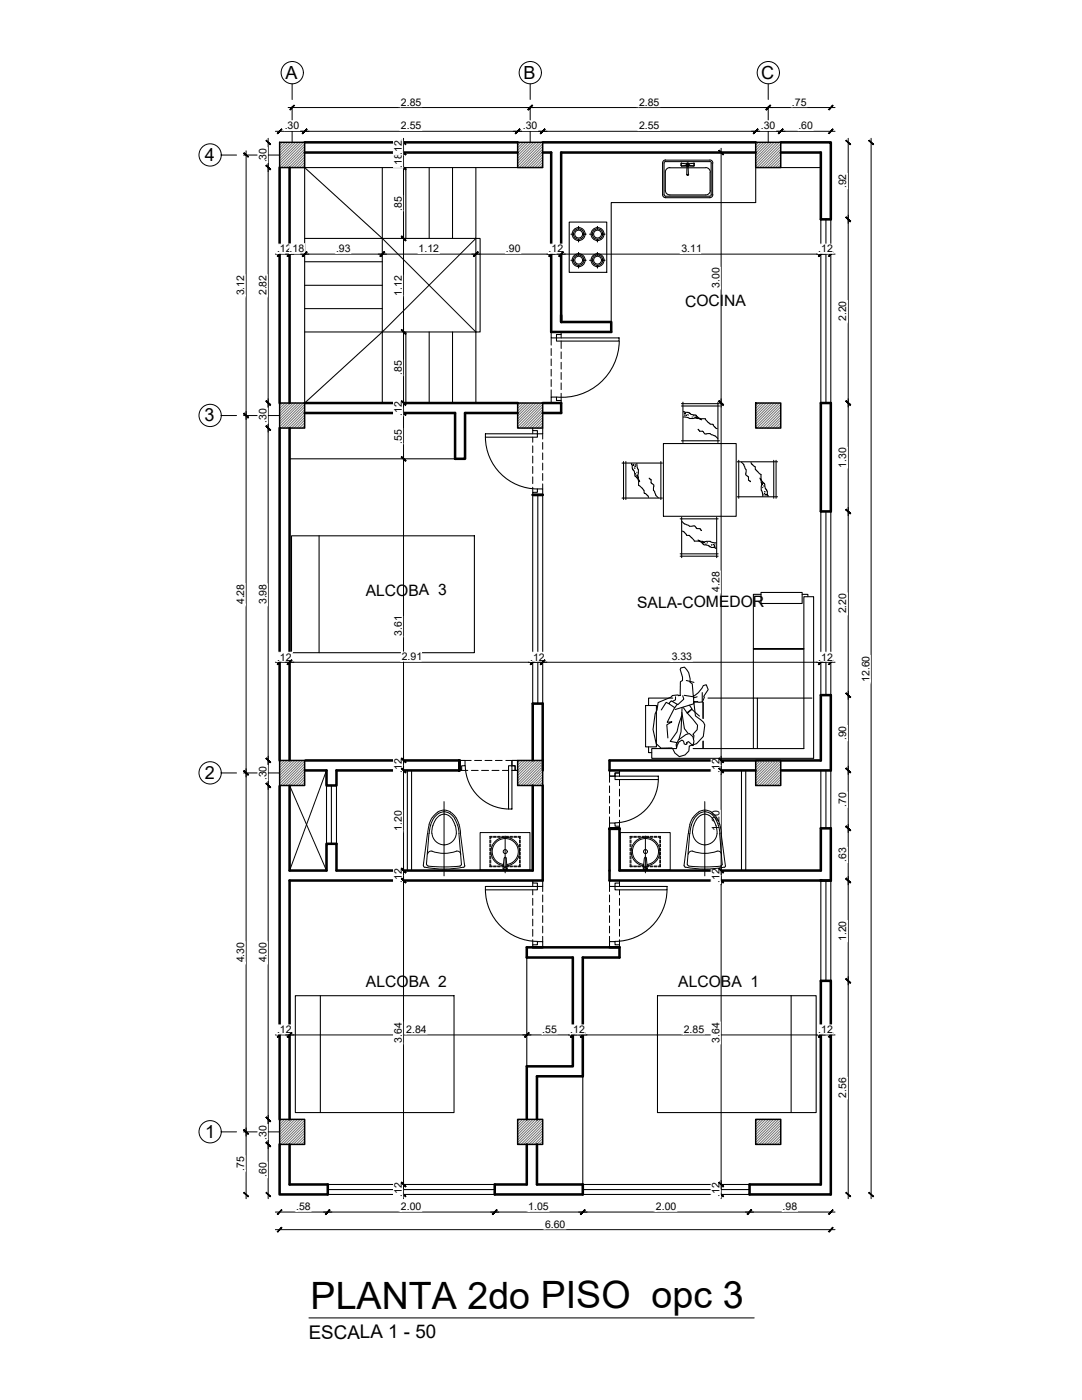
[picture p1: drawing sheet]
<svg xmlns="http://www.w3.org/2000/svg" width="216mm" height="279mm" viewBox="0 0 216 279" stroke-linecap="round" stroke-linejoin="round" font-family="sans-serif">
<!-- layer: COLUMNAS -->
<g fill="none" stroke="#767676" stroke-width=".2">
<path d="M55.8 28.4h.1M56.3 28.4l-.5 .6M56.9 28.4l-1.1 1.1M57.4 28.4l-1.6 1.6M57.9 28.4l-2.1 2.2M58.5 28.4l-2.7 2.7M59 28.4l-3.2 3.2M59.5 28.4l-3.7 3.7M60 28.4l-4.2 4.2M60.5 28.4l-4.7 4.8M60.8 28.7l-4.7 4.7M60.8 29.2l-4.2 4.2"/>
<path d="M60.8 29.8l-3.7 3.6M60.8 30.3l-3.1 3.1M60.8 30.8l-2.6 2.6M60.8 31.3l-2.1 2.1M60.8 31.8l-1.6 1.6M60.8 32.4l-1.1 1M60.8 32.9l-.5 .5M60.8 33.4h.1M103.3 28.4h.1M103.8 28.4l-.5 .6M104.4 28.4l-1.1 1.1M104.9 28.4l-1.6 1.6"/>
<path d="M105.4 28.4l-2.1 2.2M106 28.4l-2.7 2.7M106.5 28.4l-3.2 3.2M107 28.4l-3.7 3.7M107.5 28.4l-4.2 4.2M108 28.4l-4.7 4.8M108.3 28.7l-4.7 4.7M108.3 29.2l-4.2 4.2M108.3 29.8l-3.7 3.6M108.3 30.3l-3.1 3.1M108.3 30.8l-2.6 2.6M108.3 31.3l-2.1 2.1"/>
<path d="M108.3 31.8l-1.6 1.6M108.3 32.4l-1.1 1M108.3 32.9l-.5 .5M108.3 33.4h.1M150.8 28.4h.1M151.3 28.4l-.5 .6M151.9 28.4l-1.1 1.1M152.4 28.4l-1.6 1.6M152.9 28.4l-2.1 2.2M153.5 28.4l-2.7 2.7M154 28.4l-3.2 3.2M154.5 28.4l-3.7 3.7"/>
<path d="M155 28.4l-4.2 4.2M155.5 28.4l-4.7 4.8M155.8 28.7l-4.8 4.7M155.8 29.2l-4.2 4.2M155.8 29.8l-3.7 3.6M155.8 30.3l-3.1 3.1M155.8 30.8l-2.6 2.6M155.8 31.3l-2.1 2.1M155.8 31.8l-1.6 1.6M155.8 32.4l-1.1 1M155.8 32.9l-.6 .5M155.8 33.4h.1"/>
<path d="M55.8 80.4h.1M56.3 80.4l-.5 .6M56.9 80.4l-1.1 1.1M57.4 80.4l-1.6 1.6M57.9 80.4l-2.1 2.2M58.5 80.4l-2.7 2.7M59 80.4l-3.2 3.2M59.5 80.4l-3.7 3.7M60 80.4l-4.2 4.2M60.5 80.4l-4.7 4.8M60.8 85.4h.1M60.8 80.7l-4.7 4.7"/>
<path d="M60.8 81.2l-4.2 4.2M60.8 81.7l-3.7 3.7M60.8 82.3l-3.1 3.1M60.8 82.8l-2.6 2.6M60.8 83.3l-2.1 2.1M60.8 83.8l-1.6 1.6M60.8 84.4l-1.1 1M60.8 84.9l-.5 .5M103.3 80.4h.1M103.8 80.4l-.5 .6M104.4 80.4l-1.1 1.1M104.9 80.4l-1.6 1.6"/>
<path d="M105.4 80.4l-2.1 2.2M106 80.4l-2.7 2.7M106.5 80.4l-3.2 3.2M107 80.4l-3.7 3.7M107.5 80.4l-4.2 4.2M108 80.4l-4.7 4.8M108.3 85.4h.1M108.3 80.7l-4.7 4.7M108.3 81.2l-4.2 4.2M108.3 81.7l-3.7 3.7M108.3 82.3l-3.1 3.1M108.3 82.8l-2.6 2.6"/>
<path d="M108.3 83.3l-2.1 2.1M108.3 83.8l-1.6 1.6M108.3 84.4l-1.1 1M108.3 84.9l-.5 .5M150.8 80.4h.1M151.3 80.4l-.5 .6M151.9 80.4l-1.1 1.1M152.4 80.4l-1.6 1.6M152.9 80.4l-2.1 2.2M153.5 80.4l-2.7 2.7M154 80.4l-3.2 3.2M154.5 80.4l-3.7 3.7"/>
<path d="M155 80.4l-4.2 4.2M155.5 80.4l-4.7 4.8M155.8 85.4h.1M155.8 80.7l-4.8 4.7M155.8 81.2l-4.2 4.2M155.8 81.7l-3.7 3.7M155.8 82.3l-3.1 3.1M155.8 82.8l-2.6 2.6M155.8 83.3l-2.1 2.1M155.8 83.8l-1.6 1.6M155.8 84.4l-1.1 1M155.8 84.9l-.6 .5"/>
<path d="M56.2 151.8l-.4 .4M56.8 151.8l-1 .9M57.3 151.8l-1.5 1.4M57.8 151.8l-2 2M58.3 151.8l-2.5 2.5M58.8 151.8l-3 3M59.4 151.8l-3.6 3.5M59.9 151.8l-4.1 4M60.4 151.8l-4.6 4.6M60.8 151.9l-4.8 4.9M60.8 152.4l-4.3 4.4M60.8 153l-3.8 3.8"/>
<path d="M60.8 153.5l-3.3 3.3M60.8 154l-2.8 2.8M60.8 154.5l-2.3 2.3M60.8 155l-1.7 1.8M60.8 155.5l-1.2 1.3M60.8 156.1l-.6 .7M60.8 156.6l-.1 .2M103.7 151.8l-.4 .4M104.3 151.8l-1 .9M104.8 151.8l-1.5 1.4M105.3 151.8l-2 2M105.8 151.8l-2.5 2.5"/>
<path d="M106.3 151.8l-3 3M106.8 151.8l-3.5 3.5M107.4 151.8l-4.1 4M107.9 151.8l-4.6 4.6M108.3 151.9l-4.9 4.9M108.3 152.4l-4.3 4.4M108.3 153l-3.8 3.8M108.3 153.5l-3.3 3.3M108.3 154l-2.8 2.8M108.3 154.5l-2.3 2.3M108.3 155l-1.7 1.8M108.3 155.5l-1.2 1.3"/>
<path d="M108.3 156.1l-.7 .7M108.3 156.6l-.1 .2M151.2 151.8l-.4 .4M151.8 151.8l-1 .9M152.3 151.8l-1.5 1.4M152.8 151.8l-2 2M153.3 151.8l-2.5 2.5M153.8 151.8l-3 3M154.3 151.8l-3.5 3.5M154.9 151.8l-4.1 4M155.4 151.8l-4.6 4.6M155.8 151.9l-4.9 4.9"/>
<path d="M155.8 152.4l-4.3 4.4M155.8 153l-3.8 3.8M155.8 153.5l-3.3 3.3M155.8 154l-2.8 2.8M155.8 154.5l-2.3 2.3M155.8 155l-1.7 1.8M155.8 155.5l-1.2 1.3M155.8 156.1l-.7 .7M155.8 156.6l-.1 .2M56.2 223.4l-.4 .4M56.8 223.4l-1 1M57.3 223.4l-1.5 1.5"/>
<path d="M57.8 223.4l-2 2M58.3 223.4l-2.5 2.5M58.8 223.4l-3 3M59.4 223.4l-3.6 3.6M59.9 223.4l-4.1 4.1M60.4 223.4l-4.6 4.6M60.8 223.6l-4.8 4.8M60.8 224.1l-4.3 4.3M60.8 224.6l-3.8 3.8M60.8 225.1l-3.3 3.3M60.8 225.6l-2.8 2.8M60.8 226.1l-2.3 2.3"/>
<path d="M60.8 226.7l-1.7 1.7M60.8 227.2l-1.2 1.2M60.8 227.8l-.6 .6M60.8 228.3l-.1 .1M103.7 223.4l-.4 .4M104.3 223.4l-1 1M104.8 223.4l-1.5 1.5M105.3 223.4l-2 2M105.8 223.4l-2.5 2.5M106.3 223.4l-3 3M106.8 223.4l-3.5 3.6M107.4 223.4l-4.1 4.1"/>
<path d="M107.9 223.4l-4.6 4.6M108.3 223.6l-4.9 4.8M108.3 224.1l-4.3 4.3M108.3 224.6l-3.8 3.8M108.3 225.1l-3.3 3.3M108.3 225.6l-2.8 2.8M108.3 226.1l-2.3 2.3M108.3 226.7l-1.7 1.7M108.3 227.2l-1.2 1.2M108.3 227.8l-.7 .6M108.3 228.3l-.1 .1M151.2 223.4l-.4 .4"/>
<path d="M151.8 223.4l-1 1M152.3 223.4l-1.5 1.5M152.8 223.4l-2 2M153.3 223.4l-2.5 2.5M153.8 223.4l-3 3M154.3 223.4l-3.5 3.6M154.9 223.4l-4.1 4.1M155.4 223.4l-4.6 4.6M155.8 223.6l-4.9 4.8M155.8 224.1l-4.3 4.3M155.8 224.6l-3.8 3.8M155.8 225.1l-3.3 3.3"/>
<path d="M155.8 225.6l-2.8 2.8M155.8 226.1l-2.3 2.3M155.8 226.7l-1.7 1.7M155.8 227.2l-1.2 1.2M155.8 227.8l-.7 .6M155.8 228.3l-.1 .1"/>
</g>
<path d="M55.8 28.4h5v5h-5zM103.3 28.4h5v5h-5zM150.8 28.4h5v5h-5zM55.8 80.4h5v5h-5zM103.3 80.4h5v5h-5zM150.8 80.4h5v5h-5zM55.8 151.8h5v5h-5zM103.3 151.8h5v5h-5zM150.8 151.8h5v5h-5zM55.8 223.4h5v5h-5zM103.3 223.4h5v5h-5zM150.8 223.4h5v5h-5z" fill="none" stroke="#000" stroke-width=".3"/>
<!-- layer: 05 -->
<g fill="none" stroke="#000" stroke-width=".51">
<path d="M55.8 33.4v47M57.8 33.4v47M60.8 28.4h42.5M60.8 30.4h42.5M108.3 30.4h1.7v35.9h12v-2h-10v-33.9h38.8M108.3 28.4h42.5M155.8 28.4h10v15.4h-2v-13.4h-8M55.8 85.4v66.4M57.8 85.4v66.4M60.8 82.4h30v9.2h2v-9.2h10.5M60.8 80.4h42.5M106.3 98.8h2"/>
<path d="M108.3 80.4h3.7v2h-3.7M163.8 80.4h2v21.7h-2zM55.8 156.9v66.5M57.8 156.8v16.9h7.4v-5.3h1.9v5.3h39.2v-16.9M60.8 153.8h4.4v3h1.9v-3h24.6M61 151.8h30.7M91.7 151.8v2zM106.3 151.8v-11.4h2v13.4M108.3 156.8v18.9h-50.5v47.7M150.8 153.8h-29.2v-2h42.2v-13.1h2v15.1h-10M121.6 165.4h2zM121.6 165.4h2v8.3h40.2v-8.4h2v10.4h-44.2z"/>
<path d="M163.8 195.7h2v42.7h-16.2v-2h14.2zM55.8 228.4v10h9.6v-2h-7.6v-8M105.1 223.4v-10.6h9.2v-21.7h-9.2v-2h18.5v2h-7.3v23.7h-9.2v8.6M105.1 228.4v8h-6.4v2h17.6v-2h-9.2v-8"/>
</g>
<!-- layer: 03 -->
<g fill="none" stroke="#000" stroke-width=".2">
<path d="M95.8 166.2h9.9v7.4h-9.9zM123.8 166.2h9.9v7.4h-9.9zM61.6 263h88.9"/>
<circle cx="58.3" cy="14.5" r="2.22"/>
<circle cx="105.8" cy="14.5" r="2.22"/>
<circle cx="153.3" cy="14.5" r="2.22"/>
<circle cx="41.9" cy="30.9" r="2.22"/>
<circle cx="41.9" cy="82.9" r="2.22"/>
<circle cx="41.9" cy="154.2" r="2.22"/>
<circle cx="41.9" cy="225.9" r="2.22"/>
</g>
<!-- layer: 6 -->
<g fill="none" stroke="#000" stroke-width=".2">
<path d="M58.3 16.8v3.1M105.8 16.8v3.1M153.3 16.8v3.1M44.1 30.9h3.1M48.6 30.9h2.8M52.7 30.9h3.1M58.3 21.2v2.8M58.3 25.3v3.1M105.8 21.2v2.8M105.8 25.3v3.1M153.3 21.2v2.8M153.3 25.3v3.1"/>
<path d="M44.1 82.9h3.1M48.6 82.9h2.8M52.7 82.9h3.1M44.1 154.3h3.1M48.6 154.3h2.8M52.7 154.3h3.1M88.6 160v14.8M140.6 160v14.8M84.5 172.7l.3 .4M84.7 173.1a19.8 19.8 0 0 0 7.8 0M85.1 172.5l.3 .3M85.3 166.3l-.8 6.5"/>
<path d="M85.3 170.5l.3-.5a.91 .91 0 0 1 1.1 0 7.5 7.5 0 0 0 4.6-.2l.5 .3 .1 .4M85.4 172.9l3.2 .1 3.2-.1M85.6 166.3l-.5 6.2M85.6 164.6l-.3 1.7M85.9 164.7l-.3 1.6M86.2 166.3a2.48 2.48 0 0 0 2.5 2.3M86.2 163.2l-.6 1.4M86.3 163.2a2.6 2.6 0 0 1 2.3-1.5 2.6 2.6 0 0 1 2.4 1.5 6.6 6.6 0 0 1 .9 3.1M86.4 164.8l-.3 1.5M86.5 163.4l-.6 1.3M86.9 163.6l-.5 1.2M88.6 162.5l.9 .2"/>
<path d="M88.6 162l1.1 .3M88.7 162.5l-.9 .2-.9 .9M88.7 162a2.59 2.59 0 0 0-2.2 1.3M89.5 162.7l.8 .9M89.7 162.3l1 1M90.3 163.6l.5 1.2M90.7 163.4l.6 1.3M90.9 164.8a2.69 2.69 0 0 1-2.3 3.8M91.3 164.7l.3 1.6M91.6 166.3l.5 6.2M91.9 166.3l.8 6.5M92.1 172.5l-.3 .3"/>
<path d="M92.7 172.7l-.2 .4M97.7 167.6v.6M97.7 168.4v.6M97.7 169.3v.5M97.7 170.1v.5M97.7 170.9v.6M97.7 171.7v.6M97.7 172.5v.5h.5M97.9 167.6v.6M97.9 168.4v.6M97.9 169.3v.5M97.9 170.1v.5"/>
<path d="M97.9 170.9v.6M97.9 171.7v.6M97.9 172.5v.3h.3M98.2 167.1h-.3v.3M98.2 166.9h-.5v.5M98.5 172.8h.5M98.5 167.1h.5M98.5 173h.5M98.5 166.9h.5M99.3 172.8h.5M99.3 167.1h.5M99.3 173h.5"/>
<path d="M99.3 166.9h.5M100.1 172.8h.5M100.1 167.1h.5M100.1 173h.5M100.1 166.9h.5M100.6 171.3l-.2 2.1M100.8 166.8v7.4M100.9 172.8h.6M100.9 167.1h.6M100.9 173h.6M100.9 166.9h.6M101 171.3l.2 2.1"/>
<path d="M101 171.3l-.2-.2-.2 .2M101.1 172.5a2.6 2.6 0 0 0 1.9-3.9 2.6 2.6 0 0 0-4.4 0 2.6 2.6 0 0 0 1.9 3.9M101.2 172.8a2.86 2.86 0 0 0 2-4.4 2.86 2.86 0 0 0-4.8 0 2.86 2.86 0 0 0 2.1 4.4M101.2 173.3a.4 .4 0 0 1-.4 .4 .4 .4 0 0 1-.4-.4M101.7 172.8h.6M101.7 167.1h.6M101.7 173h.6M101.7 166.9h.6M102.5 172.8h.6M102.5 167.1h.6M102.5 173h.6M102.5 166.9h.6"/>
<path d="M103.3 167.1h.4v.3M103.3 166.9h.5v.5M103.7 172.5v.3h-.4M103.7 167.6v.6M103.7 168.4v.6M103.7 169.3v.5M103.7 170.1v.5M103.7 170.9v.6M103.7 171.7v.6M103.8 172.5v.5h-.5M103.8 167.6v.6M103.8 168.4v.6"/>
<path d="M103.8 169.3v.5M103.8 170.1v.5M103.8 170.9v.6M103.8 171.7v.6M125.7 172.5v.5h.5M125.7 167.6v.6M125.7 168.4v.6M125.7 169.3v.5M125.7 170.1v.5M125.7 170.9v.6M125.7 171.7v.6M125.9 172.5v.3h.3"/>
<path d="M125.9 167.6v.6M125.9 168.4v.6M125.9 169.3v.5M125.9 170.1v.5M125.9 170.9v.6M125.9 171.7v.6M126.2 167.1h-.3v.3M126.2 166.9h-.5v.5M126.4 172.8h.6M126.4 167.1h.6M126.4 173h.6M126.4 166.9h.6"/>
<path d="M127.3 172.8h.5M127.3 167.1h.5M127.3 173h.5M127.3 166.9h.5M128.1 172.8h.5M128.1 167.1h.5M128.1 173h.5M128.1 166.9h.5M128.6 171.3l-.2 2.1M128.8 166.8v7.4M128.9 172.8h.6M128.9 167.1h.6"/>
<path d="M128.9 173h.6M128.9 166.9h.6M129 171.3l.2 2.1M129 171.3l-.2-.2-.2 .2M129.1 172.5a2.6 2.6 0 0 0 1.9-3.9 2.6 2.6 0 0 0-4.4 0 2.6 2.6 0 0 0 1.9 3.9M129.2 172.8a2.86 2.86 0 0 0 2-4.4 2.86 2.86 0 0 0-4.8 0 2.86 2.86 0 0 0 2 4.4M129.2 173.3a.4 .4 0 0 1-.4 .4 .4 .4 0 0 1-.4-.4M129.7 172.8h.6M129.7 167.1h.6M129.7 173h.6M129.7 166.9h.6M130.5 172.8h.6"/>
<path d="M130.5 167.1h.6M130.5 173h.6M130.5 166.9h.6M131.3 167.1h.4v.3M131.3 166.9h.5v.5M131.7 172.5v.3h-.4M131.7 167.6v.6M131.7 168.4v.6M131.7 169.3v.5M131.7 170.1v.5M131.7 170.9v.6M131.7 171.7v.6"/>
<path d="M131.8 172.5v.5h-.5M131.8 167.6v.6M131.8 168.4v.6M131.8 169.3v.5M131.8 170.1v.5M131.8 170.9v.6M131.8 171.7v.6M136.5 172.7l.3 .4M136.8 173.1a19.8 19.8 0 0 0 7.7 0M137.2 172.5l.2 .3M137.3 166.3l-.8 6.5M137.3 170.5l.3-.5a.91 .91 0 0 1 1.1 0 7.5 7.5 0 0 0 4.6-.2l.5 .3 .2 .4"/>
<path d="M137.5 172.9l3.1 .1 3.2-.1M137.6 166.3l-.5 6.2M137.7 164.6l-.3 1.7M138 164.7l-.3 1.6M138.2 166.3a2.48 2.48 0 0 0 2.5 2.3M138.3 163.2l-.7 1.4M138.4 164.8l-.2 1.5M138.5 163.4l-.5 1.3M138.9 163.6l-.5 1.2M140.6 162.5l.9 .2M140.6 162l1.1 .3M140.6 161.7a2.88 2.88 0 0 0-2.3 1.5"/>
<path d="M140.7 161.7a4 4 0 0 1 3.1 3.8l.1 .8M140.7 162.5l-.9 .2-.9 .9M140.7 162a2.59 2.59 0 0 0-2.2 1.3M141.5 162.7l.9 .9M141.7 162.3l1.1 1M142.3 163.6l.6 1.2M142.7 163.4l.6 1.3M142.9 164.8a2.69 2.69 0 0 1-2.3 3.8M143.3 164.7l.3 1.6M143.6 166.3l.5 6.2M143.9 166.3l.8 6.5M144.1 172.5l-.3 .3"/>
<path d="M144.8 172.7l-.3 .4M44.1 225.9h3.1M48.6 225.9h2.8M52.7 225.9h3.1"/>
<circle cx="100.8" cy="169.9" r=".4"/>
<circle cx="100.8" cy="173.3" r=".28"/>
<circle cx="128.8" cy="169.9" r=".4"/>
<circle cx="128.8" cy="173.3" r=".28"/>
</g>
<!-- layer: COTAS -->
<g fill="none" stroke="#000" stroke-width=".2">
<path d="M49.1 30.1v209.1M53.5 27.6v211.6M54.9 26.2h111.7M57.5 21.5h109.1M80.5 29.6v4.6M80.5 27.6v3.6M80.5 32.6v48.6M143.9 29.6v123M169.2 27.6v211.6M173.8 27.6v211.6M54.9 50.7h3.7M57 50.7h4.6"/>
<path d="M60 50.7h50.8M109.1 50.7h3.7M111.1 50.7h53.5M162.9 50.7h3.7M80.5 79.6v3.7M80.5 81.6v71M54.9 132.2h3.7M57 132.2h50.1M105.5 132.2h3.6M107.5 132.2h57.1M162.9 132.2h3.7M80.5 150.9v3.7"/>
<path d="M80.5 152.9v21.7M143.9 150.9v3.7M143.9 152.9v21.7M80.5 172.9v3.7M80.5 174.9v62.3M143.9 172.9v3.7M143.9 174.9v62.3M54.9 206.5h3.7M57 206.5h58.1M113.5 206.5h3.6M115.4 206.5h49.2M162.9 206.5h3.7"/>
<path d="M80.5 235.6v3.6M143.9 235.6v3.6M54.9 241.9h111.7M54.9 245.4h111.7"/>
</g>
<!-- layer: 0 -->
<g fill="#000" stroke="#000" stroke-width=".2">
<path d="M48.6 30.6l.9 .8 .1-.1zM48.6 30.6l.1-.1 .9 .8z"/>
<path d="M53.2 33l-.1 .1 .9 .7zM53.1 33.1l.9 .7-.1 .1z"/>
<path d="M53.1 33.1l.8 .8 .1-.1zM53.1 33.1l.1-.1 .8 .8z"/>
<path d="M53.1 28.1l.8 .8 .1-.1zM53.1 28.1l.1-.1 .8 .8z"/>
<path d="M56.2 25.7l-.8 1 .9-.9zM55.3 26.6l.9-.9-.8 1z"/>
<path d="M58.7 21l-.8 .9 .9-.8zM58.7 21l-.8 .9-.1-.1z"/>
<path d="M60.3 26.6l.1 .1 .8-1zM61.2 25.7l.1 .1-.9 .9z"/>
<path d="M61.2 25.7l-.8 1 .9-.9zM61.2 25.7l-.8 1-.1-.1z"/>
<path d="M80.2 30l-.1 .1 .9 .7zM80.1 30.1l.9 .7-.1 .1z"/>
<path d="M80.1 28.1l.9 .7-.8-.8zM80.1 28.1l.9 .7-.1 .1z"/>
<path d="M80.1 33.1l.8 .8 .1-.1zM80.2 33l.8 .8-.9-.7z"/>
<path d="M80.1 33.1l.8 .8 .1-.1zM80.2 33l.8 .8-.9-.7z"/>
<path d="M80.1 30.1l.8 .8 .1-.1zM80.2 30l.8 .8-.9-.7z"/>
<path d="M102.8 26.6l.1 .1 .8-1zM103.7 25.7l.1 .1-.9 .9z"/>
<path d="M103.7 25.7l-.8 1 .9-.9zM103.7 25.7l-.8 1-.1-.1z"/>
<path d="M106.2 21l-.9 .8 .1 .1zM106.2 21l.1 .1-.9 .8z"/>
<path d="M106.2 21l-.8 .9 .9-.8zM106.2 21l-.8 .9-.1-.1z"/>
<path d="M107.8 26.6l.1 .1 .8-1zM108.7 25.7l.1 .1-.9 .9z"/>
<path d="M108.7 25.7l-.8 1 .9-.9zM107.8 26.6l.9-.9-.8 1z"/>
<path d="M143.4 30.1l.9 .8 .1-.1zM143.4 30.1l.2-.1 .8 .8z"/>
<path d="M150.3 26.6l.1 .1 .8-1zM151.2 25.7l.1 .1-.9 .9z"/>
<path d="M151.2 25.7l-.8 1 .9-.9zM151.2 25.7l-.8 1-.1-.1z"/>
<path d="M152.8 21.8l.1 .1 .8-.9zM153.7 21l.1 .1-.9 .8z"/>
<path d="M153.7 21l-.8 .9 .9-.8zM153.7 21l-.8 .9-.1-.1z"/>
<path d="M155.3 26.6l.1 .1 .8-1zM156.2 25.7l.1 .1-.9 .9z"/>
<path d="M156.2 25.7l-.8 1 .9-.9zM156.2 25.7l-.8 1-.1-.1z"/>
<path d="M165.3 26.6l.1 .1 .8-1zM166.2 25.7v.1l-.8 .9z"/>
<path d="M166.2 21l-.9 .8 .1 .1zM166.2 21v.1l-.8 .8z"/>
<path d="M168.8 28.1l.8 .8 .1-.1zM168.8 28.1l.1-.1 .8 .8z"/>
<path d="M173.4 28.1l.8 .8 .1-.1zM173.4 28.1l.1-.1 .8 .8z"/>
<path d="M55.3 51.1l.1 .1 .8-1zM56.2 50.2l.1 .1-.9 .9z"/>
<path d="M57.3 51.1l.1 .1 .8-1zM58.2 50.2l.1 .1-.9 .9z"/>
<path d="M58.2 50.2l-.8 1 .9-.9zM58.2 50.2l-.8 1-.1-.1z"/>
<path d="M61.2 50.2l-.8 1 .9-.9zM61.2 50.2l-.8 1-.1-.1z"/>
<path d="M61.2 50.2l-.8 1 .9-.9zM61.2 50.2l-.8 1-.1-.1z"/>
<path d="M75.8 51.1l.1 .1 .8-1zM76.7 50.2l.1 .1-.9 .9z"/>
<path d="M76.7 50.2l-.8 1 .9-.9zM75.8 51.1l.9-.9-.8 1z"/>
<path d="M80.2 47.1l-.1 .1 .9 .8zM80.1 47.2l.9 .8h-.1z"/>
<path d="M80.1 47.2l.8 .8h.1zM80.2 47.1l.8 .9-.9-.8z"/>
<path d="M94.5 51.1l.1 .1 .7-1zM95.3 50.2l.1 .1-.8 .9z"/>
<path d="M95.3 50.2l-.7 1 .8-.9zM94.5 51.1l.8-.9-.7 1z"/>
<path d="M110.3 50.2l-.8 .9 .1 .1zM110.3 50.2l.1 .1-.8 .9z"/>
<path d="M110.3 50.2l-.8 .9 .1 .1zM110.3 50.2l.1 .1-.8 .9z"/>
<path d="M112.4 50.2l-.8 1 .8-.9zM112.4 50.2l-.8 1-.1-.1z"/>
<path d="M112.4 50.2l-.8 1 .8-.9zM112.4 50.2l-.8 1-.1-.1z"/>
<path d="M163.3 51.1l.1 .1 .8-1zM164.2 50.2l.1 .1-.9 .9z"/>
<path d="M163.3 51.1l.1 .1 .8-1zM164.2 50.2l.1 .1-.9 .9z"/>
<path d="M166.2 50.2l-.8 1 .8-.9zM166.2 50.2l-.8 1-.1-.1z"/>
<path d="M168.9 43.3l-.1 .1 .9 .7zM168.8 43.4l.9 .7-.1 .1z"/>
<path d="M168.8 43.4l.8 .8 .1-.1zM168.9 43.3l.8 .8-.9-.7z"/>
<path d="M53.2 80l-.1 .1 .9 .7zM53.1 80.1l.9 .7-.1 .1z"/>
<path d="M80.2 80l-.1 .1 .9 .7zM80.1 80.1l.9 .7-.1 .1z"/>
<path d="M80.2 80l-.1 .1 .9 .7zM80.1 80.1l.9 .7-.1 .1z"/>
<path d="M80.2 65.8l-.1 .1 .9 .7zM80.1 65.9l.9 .7-.1 .1z"/>
<path d="M80.1 65.9l.8 .8 .1-.1zM80.1 65.9l.1-.1 .8 .8z"/>
<path d="M143.4 80.1l1 .7-.8-.8zM143.4 80.1l1 .7-.1 .1z"/>
<path d="M168.9 80l-.1 .1 .9 .7zM168.8 80.1l.9 .7-.1 .1z"/>
<path d="M48.6 82.6l1 .7-.9-.8zM48.6 82.6l1 .7-.1 .1z"/>
<path d="M48.6 82.6l.9 .8 .1-.1zM48.6 82.6l.1-.1 .9 .8z"/>
<path d="M53.2 85h-.1l.9 .8zM53.1 85l.9 .8-.1 .1z"/>
<path d="M53.1 85l.8 .9 .1-.1zM53.1 85h.1l.8 .8z"/>
<path d="M53.1 80.1l.8 .8 .1-.1zM53.1 80.1l.1-.1 .8 .8z"/>
<path d="M80.2 91.1l-.1 .1 .9 .7zM80.1 91.2l.9 .7-.1 .1z"/>
<path d="M80.1 91.2l.8 .8 .1-.1zM80.2 91.1l.8 .8-.9-.7z"/>
<path d="M80.1 82l.8 .9 .1-.1zM80.1 82h.1l.8 .8z"/>
<path d="M80.1 82l.8 .9 .1-.1zM80.1 82h.1l.8 .8z"/>
<path d="M143.4 80.1l.9 .8 .1-.1zM143.4 80.1l.2-.1 .8 .8z"/>
<path d="M168.8 80.1l.8 .8 .1-.1zM168.9 80l.8 .8-.9-.7z"/>
<path d="M168.9 101.6l-.1 .1 .9 .7zM168.8 101.7l.9 .7-.1 .1z"/>
<path d="M168.8 101.7l.8 .8 .1-.1zM168.8 101.7l.1-.1 .8 .8z"/>
<path d="M55.3 132.5l.1 .1 .8-.9zM56.2 131.7l.1 .1-.9 .8z"/>
<path d="M58.2 131.7l-.8 .9 .9-.8zM58.2 131.7l-.8 .9-.1-.1z"/>
<path d="M58.2 131.7l-.8 .9 .9-.8zM58.2 131.7l-.8 .9-.1-.1z"/>
<path d="M105.8 132.5l.1 .1 .8-.9zM106.7 131.7l.1 .1-.9 .8z"/>
<path d="M105.8 132.5l.1 .1 .8-.9zM106.7 131.7l.1 .1-.9 .8z"/>
<path d="M108.7 131.7l-.8 .9 .9-.8zM108.7 131.7l-.8 .9-.1-.1z"/>
<path d="M108.7 131.7l-.8 .9 .9-.8zM108.7 131.7l-.8 .9-.1-.1z"/>
<path d="M163.3 132.5l.1 .1 .8-.9zM164.2 131.7l.1 .1-.9 .8z"/>
<path d="M163.3 132.5l.1 .1 .8-.9zM164.2 131.7l.1 .1-.9 .8z"/>
<path d="M166.2 131.7l-.8 .9 .8-.8zM166.2 131.7l-.8 .9-.1-.1z"/>
<path d="M168.9 138.3l-.1 .1 .9 .7zM168.8 138.4l.9 .7-.1 .1z"/>
<path d="M168.8 138.4l.8 .8 .1-.1zM168.9 138.3l.8 .8-.9-.7z"/>
<path d="M48.7 153.8l-.1 .1 1 .7zM48.6 153.9l1 .7-.1 .1z"/>
<path d="M48.6 153.9l.9 .8 .1-.1zM48.6 153.9l.1-.1 .9 .8z"/>
<path d="M53.2 156.3l-.1 .1 .9 .7zM53.1 156.4l.9 .7-.1 .1z"/>
<path d="M53.2 151.3l-.1 .1 .9 .7zM53.1 151.4l.9 .7-.1 .1z"/>
<path d="M53.1 156.4l.8 .8 .1-.1zM53.2 156.3l.8 .8-.9-.7z"/>
<path d="M53.1 151.4l.8 .8 .1-.1zM53.1 151.4l.1-.1 .8 .8z"/>
<path d="M80.2 151.3l-.1 .1 .9 .7zM80.1 151.4l.9 .7-.1 .1z"/>
<path d="M80.2 151.3l-.1 .1 .9 .7zM80.1 151.4l.9 .7-.1 .1z"/>
<path d="M80.1 153.4l.8 .8 .1-.1zM80.1 153.4l.1-.1 .8 .8z"/>
<path d="M80.1 153.4l.8 .8 .1-.1zM80.1 153.4l.1-.1 .8 .8z"/>
<path d="M143.4 151.4l1 .7-.8-.8zM143.4 151.4l1 .7-.1 .1z"/>
<path d="M143.4 151.4l1 .7-.8-.8zM143.4 151.4l1 .7-.1 .1z"/>
<path d="M143.4 153.4l.9 .8 .1-.1zM143.4 153.4l.2-.1 .8 .8z"/>
<path d="M143.4 153.4l.9 .8 .1-.1zM143.4 153.4l.2-.1 .8 .8z"/>
<path d="M168.9 153.3l-.1 .1 .9 .7zM168.8 153.4l.9 .7-.1 .1z"/>
<path d="M168.8 153.4l.8 .8 .1-.1zM168.8 153.4l.1-.1 .8 .8z"/>
<path d="M80.1 173.4l.9 .7-.8-.8zM80.1 173.4l.9 .7-.1 .1z"/>
<path d="M80.1 173.4l.9 .7-.8-.8zM80.1 173.4l.9 .7-.1 .1z"/>
<path d="M80.1 175.4l.8 .8 .1-.1zM80.2 175.3l.8 .8-.9-.7z"/>
<path d="M80.1 175.4l.8 .8 .1-.1zM80.2 175.3l.8 .8-.9-.7z"/>
<path d="M143.4 173.4l1 .7-.8-.8zM143.4 173.4l1 .7-.1 .1z"/>
<path d="M143.4 173.4l1 .7-.8-.8zM143.4 173.4l1 .7-.1 .1z"/>
<path d="M143.4 175.4l.9 .8 .1-.1zM143.4 175.4l.2-.1 .8 .8z"/>
<path d="M143.4 175.4l.9 .8 .1-.1zM143.4 175.4l.2-.1 .8 .8z"/>
<path d="M168.9 175.3l-.1 .1 .9 .7zM168.8 175.4l.9 .7-.1 .1z"/>
<path d="M168.9 164.8l-.1 .2 .9 .7zM168.8 165l.9 .7-.1 .1z"/>
<path d="M168.8 175.4l.8 .8 .1-.1zM168.9 175.3l.8 .8-.9-.7z"/>
<path d="M168.8 165l.8 .8 .1-.1zM168.9 164.8l.8 .9-.9-.7z"/>
<path d="M168.9 195.3l-.1 .1 .9 .7zM168.8 195.4l.9 .7-.1 .1z"/>
<path d="M168.8 195.4l.8 .8 .1-.1zM168.9 195.3l.8 .8-.9-.7z"/>
<path d="M55.3 206.9l.1 .1 .8-.9zM56.2 206.1l.1 .1-.9 .8z"/>
<path d="M58.2 206.1l-.8 .9 .9-.8zM58.2 206.1l-.8 .9-.1-.1z"/>
<path d="M58.2 206.1l-.8 .9 .9-.8zM58.2 206.1l-.8 .9-.1-.1z"/>
<path d="M105.5 206.1l-.8 .8 .1 .1zM105.5 206.1l.1 .1-.8 .8z"/>
<path d="M105.5 206.1l-.7 .9 .8-.8zM105.5 206.1l-.7 .9-.1-.1z"/>
<path d="M113.8 206.9l.1 .1 .8-.9zM114.7 206.1l.1 .1-.9 .8z"/>
<path d="M113.8 206.9l.1 .1 .8-.9zM114.7 206.1l.1 .1-.9 .8z"/>
<path d="M116.7 206.1l-.8 .9 .9-.8zM116.7 206.1l-.8 .9-.1-.1z"/>
<path d="M116.7 206.1l-.8 .9 .9-.8zM116.7 206.1l-.8 .9-.1-.1z"/>
<path d="M163.3 206.9l.1 .1 .8-.9zM164.2 206.1l.1 .1-.9 .8z"/>
<path d="M163.3 206.9l.1 .1 .8-.9zM164.2 206.1l.1 .1-.9 .8z"/>
<path d="M166.2 206.1l-.8 .9 .8-.8zM166.2 206.1l-.8 .9-.1-.1z"/>
<path d="M48.7 225.4l-.1 .1 1 .8zM48.6 225.5l1 .8-.1 .1z"/>
<path d="M48.7 238h-.1l1 .8zM48.6 238l1 .8h-.1z"/>
<path d="M48.6 225.5l.9 .9 .1-.1zM48.6 225.5l.1-.1 .9 .9z"/>
<path d="M53.2 227.9l-.1 .1 .9 .8zM53.1 228l.9 .8-.1 .1z"/>
<path d="M53.2 222.9l-.1 .1 .9 .8zM53.1 223l.9 .8-.1 .1z"/>
<path d="M53.2 238h-.1l.9 .8zM53.1 238l.9 .8h-.1z"/>
<path d="M53.1 223l.8 .9 .1-.1zM53.2 222.9l.8 .9-.9-.8z"/>
<path d="M53.1 228l.8 .9 .1-.1zM53.2 227.9l.8 .9-.9-.8z"/>
<path d="M80.2 235.9l-.1 .1 .9 .8zM80.1 236l.9 .8-.1 .1z"/>
<path d="M80.2 235.9l-.1 .1 .9 .8zM80.1 236l.9 .8-.1 .1z"/>
<path d="M80.1 238l.8 .8h.1zM80.1 238h.1l.8 .8z"/>
<path d="M143.4 236l1 .8-.8-.9zM143.4 236l1 .8-.1 .1z"/>
<path d="M143.4 236l1 .8-.8-.9zM143.4 236l1 .8-.1 .1z"/>
<path d="M143.4 238l.9 .8h.1zM143.4 238h.2l.8 .8z"/>
<path d="M168.9 238h-.1l.9 .8zM168.8 238l.9 .8h-.1z"/>
<path d="M173.4 238l.9 .8-.8-.8zM173.4 238l.9 .8h-.1z"/>
<path d="M56.2 241.4l-.8 1 .9-.9zM56.2 241.4l-.8 1-.1-.1z"/>
<path d="M56.2 244.9l-.8 1 .9-.9zM56.2 244.9l-.8 1-.1-.1z"/>
<path d="M65.7 241.4l-.8 .9 .1 .1zM65.7 241.4l.1 .1-.8 .9z"/>
<path d="M65.7 241.4l-.7 1 .8-.9zM65.7 241.4l-.7 1-.1-.1z"/>
<path d="M98.3 242.3v.1l.8-1zM99.1 241.4l.1 .1-.9 .9z"/>
<path d="M99.1 241.4l-.8 1 .9-.9zM99.1 241.4l-.8 1v-.1z"/>
<path d="M115.8 242.3l.1 .1 .8-1zM116.7 241.4l.1 .1-.9 .9z"/>
<path d="M116.7 241.4l-.8 1 .9-.9zM116.7 241.4l-.8 1-.1-.1z"/>
<path d="M149.9 241.4l-.8 .9 .1 .1zM149.9 241.4l.1 .1-.8 .9z"/>
<path d="M149.9 241.4l-.7 1 .8-.9zM149.9 241.4l-.7 1-.1-.1z"/>
<path d="M165.3 242.3l.1 .1 .8-1zM166.2 241.4v.1l-.8 .9z"/>
<path d="M165.3 245.8l.1 .1 .8-1zM166.2 244.9v.1l-.8 .9z"/>
</g>
<!-- layer: COTAS -->
<g fill="#fff" stroke="#fff" stroke-width=".2">
<path d="M51.5 224.5v2.9h1.8zM51.5 224.5h1.8v2.9z"/>
<path d="M51.5 188v4.2h1.8zM51.5 188h1.8v4.2z"/>
<path d="M51.5 152.8v2.9h1.8zM51.5 152.8h1.8v2.9z"/>
<path d="M51.5 116.5v4.2h1.8zM51.5 116.5h1.8v4.2z"/>
<path d="M51.5 81.4v3h1.8zM51.5 81.4h1.8v3z"/>
<path d="M51.5 54.8v4.2h1.8zM51.5 54.8h1.8v4.2z"/>
<path d="M51.5 29.5v2.9h1.8zM51.5 29.5h1.8v2.9z"/>
<path d="M47.1 188v4.2h1.8zM47.1 188h1.8v4.2z"/>
<path d="M47.1 116.5v4.2h1.8zM47.1 116.5h1.8v4.2z"/>
<path d="M47.1 54.8v4.2h1.8zM47.1 54.8h1.8v4.2z"/>
<path d="M55.3 204.6v1.7l3-1.7zM55.3 206.3l3-1.7v1.7z"/>
<path d="M81 204.5v1.8l4.2-1.8zM81 206.3l4.2-1.8v1.8z"/>
<path d="M108.2 204.5v1.8l3-1.8zM108.2 206.3l3-1.8v1.8z"/>
<path d="M136.4 204.5v1.8l4.2-1.8zM136.4 206.3l4.2-1.8v1.8z"/>
<path d="M78.5 235.9v2.9h1.8zM78.5 235.9h1.8v2.9z"/>
<path d="M78.5 173.3v2.9h1.8zM78.5 173.3h1.8v2.9z"/>
<path d="M78.5 151.3v2.9h1.8zM78.5 151.3h1.8v2.9z"/>
<path d="M78.5 123.1v3.9h1.8zM78.5 123.1h1.8v3.9z"/>
<path d="M78.5 85.5v3h1.8zM78.5 85.5h1.8v3z"/>
<path d="M78.5 80v2.9h1.8zM78.5 80h1.8v2.9z"/>
<path d="M78.5 71.9v2.9h1.8zM78.5 71.9h1.8v2.9z"/>
<path d="M78.5 54.9v4h1.8zM78.5 54.9h1.8v4z"/>
<path d="M78.5 39v3h1.8zM78.5 39h1.8v3z"/>
<path d="M78.5 30.5v2.9h1.8zM78.5 30.5h1.8v2.9z"/>
<path d="M78.5 28v2.9h1.8zM78.5 28h1.8v2.9z"/>
<path d="M141.9 235.9v2.9h1.8zM141.9 235.9h1.8v2.9z"/>
<path d="M141.9 204v4.2h1.8zM141.9 204h1.8v4.2z"/>
<path d="M141.9 173.3v2.9h1.8zM141.9 173.3h1.8v2.9z"/>
<path d="M141.9 53.3v4.2h1.8zM141.9 53.3h1.8v4.2z"/>
<path d="M55.3 48.7v1.8l3-1.8zM55.3 50.5l3-1.8v1.8z"/>
<path d="M57.8 48.7v1.8l2.9-1.8zM57.8 50.5l2.9-1.8v1.8z"/>
<path d="M67.1 48.7v1.8l2.9-1.8zM67.1 50.5l2.9-1.8v1.8z"/>
<path d="M83.6 48.7v1.8l4.1-1.8zM83.6 50.5l4.1-1.8v1.8z"/>
<path d="M101 48.7v1.8l2.9-1.8zM101 50.5l2.9-1.8v1.8z"/>
<path d="M109.5 48.7v1.8l2.9-1.8zM109.5 50.5l2.9-1.8v1.8z"/>
<path d="M135.9 48.7v1.8l3.9-1.8zM135.9 50.5l3.9-1.8v1.8z"/>
<path d="M163.3 48.7v1.8l2.9-1.8zM163.3 50.5l2.9-1.8v1.8z"/>
<path d="M55.3 130.2v1.8l3-1.8zM55.3 132l3-1.8v1.8z"/>
<path d="M80.1 130.1v1.9l3.9-1.9zM80.1 132l3.9-1.9v1.9z"/>
<path d="M105.8 130.2v1.8l3-1.8zM105.8 132l3-1.8v1.8z"/>
<path d="M133.9 130.1v1.9l4.2-1.9zM133.9 132l4.2-1.9v1.9z"/>
<path d="M163.3 130.2v1.8l2.9-1.8zM163.3 132l2.9-1.8v1.8z"/>
<path d="M159.3 24.2v1.8l3-1.8zM159.3 26l3-1.8v1.8z"/>
<path d="M151.8 24.2v1.8l3-1.8zM151.8 26l3-1.8v1.8z"/>
<path d="M127.4 24.2v1.8l4.3-1.8zM127.4 26l4.3-1.8v1.8z"/>
<path d="M104.4 24.2v1.8l2.9-1.8zM104.4 26l2.9-1.8v1.8z"/>
<path d="M79.9 24.2v1.8l4.3-1.8zM79.9 26l4.3-1.8v1.8z"/>
<path d="M56.9 24.2v1.8l2.9-1.8zM56.9 26l2.9-1.8v1.8z"/>
<path d="M79.9 19.4v1.9l4.3-1.9zM79.9 21.3l4.3-1.9v1.9z"/>
<path d="M127.4 19.4v1.9l4.3-1.9zM127.4 21.3l4.3-1.9v1.9z"/>
<path d="M158.1 19.5v1.8l2.9-1.8zM158.1 21.3l2.9-1.8v1.8z"/>
<path d="M59.1 239.9v1.8l3-1.8zM59.1 241.7l3-1.8v1.8z"/>
<path d="M79.9 239.9v1.8l4.3-1.8zM79.9 241.7l4.3-1.8v1.8z"/>
<path d="M105.5 239.9v1.8l4.1-1.8zM105.5 241.7l4.1-1.8v1.8z"/>
<path d="M130.8 239.9v1.8l4.2-1.8zM130.8 241.7l4.2-1.8v1.8z"/>
<path d="M156.2 239.9v1.8l2.9-1.8zM156.2 241.7l2.9-1.8v1.8z"/>
<path d="M108.7 243.4v1.8l4.2-1.8zM108.7 245.2l4.2-1.8v1.8z"/>
<path d="M113.8 204.6v1.7l3-1.7zM113.8 206.3l3-1.7v1.7z"/>
<path d="M78.5 161.7v4.1h1.8zM78.5 161.7h1.8v4.1z"/>
<path d="M51.5 231.9v3h1.8zM51.5 231.9h1.8v3z"/>
<path d="M47.1 230.7v2.9h1.8zM47.1 230.7h1.8v2.9z"/>
<path d="M141.9 151.3v2.9h1.8zM141.9 151.3h1.8v2.9z"/>
<path d="M141.9 161.7v4.1h1.8zM141.9 161.7h1.8v4.1z"/>
<path d="M78.5 204v4.2h1.8zM78.5 204h1.8v4.2z"/>
<path d="M163.3 204.6v1.7l2.9-1.7zM163.3 206.3l2.9-1.7v1.7z"/>
<path d="M167.2 215v4.2h1.9zM167.2 215h1.9v4.2z"/>
<path d="M167.2 183.7v4h1.9zM167.2 183.7h1.9v4z"/>
<path d="M167.2 169.1v2.9h1.9zM167.2 169.1h1.9v2.9z"/>
<path d="M167.2 158.1v2.9h1.9zM167.2 158.1h1.9v2.9z"/>
<path d="M167.2 144.8v2.9h1.9zM167.2 144.8h1.9v2.9z"/>
<path d="M167.2 118.3v4.2h1.9zM167.2 118.3h1.9v4.2z"/>
<path d="M167.2 89.2v4.1h1.9zM167.2 89.2h1.9v4.1z"/>
<path d="M167.2 60v4.2h1.9zM167.2 60h1.9v4.2z"/>
<path d="M167.2 34.6v2.9h1.9zM167.2 34.6h1.9v2.9z"/>
<path d="M141.9 114v4.2h1.8zM141.9 114h1.8v4.2z"/>
<path d="M171.8 130.8v5.2h1.9zM171.8 130.8h1.9v5.2z"/>
</g>
<!-- layer: 05 -->
<circle cx="163.8" cy="175.7" r=".22" fill="#000" stroke="#000" stroke-width=".2"/>
<!-- layer: 02 -->
<g fill="none" stroke="#000" stroke-width=".21">
<path d="M60.8 33.4h42.5M60.8 33.4v47l15.5-14.1M60.8 33.4l15.5 14.2M76.3 33.4v47M81 33.4v14.2M85.6 33.4v14.2M90.3 33.4v14.2M95 33.4v14.2h-18.7M150.8 33.4v7h-28.8v23.9M155.8 33.4h8M60.8 47.6h15.5M60.8 52.2h15.5"/>
<path d="M60.8 56.9h15.5M163.8 43.8v36.6M164.8 43.8v36.6M165.8 43.8v36.6M60.8 66.3h35v-18.7h-.8v32.8M60.8 61.6h15.5M81 66.3v14.1M85.6 66.3v14.1M90.3 66.3v14.1M57.8 91.6h33M106.3 98.8v41.6M107.3 98.8v41.6"/>
<path d="M108.3 98.8v41.6M58.2 106.9h36.5v23.4h-36.5zM63.7 106.9v23.4M163.8 102.1v36.6M164.8 102.1v36.6M165.8 102.1v36.6M65.2 156.8v11.6M66.1 156.8v11.6M67.1 156.8v11.6M81.3 153.8v19.9M82.1 153.8v19.9M148 153.8v19.9"/>
<path d="M148.8 153.8v19.9M163.8 153.8v11.5M164.8 153.8v11.5M165.8 153.8v11.5M163.8 175.7v20M164.8 175.7v20M165.8 175.7v20M58.9 198.7h31.7v23.3h-31.7zM63.9 198.7v23.3M105.1 191.1v21.7M131.2 198.7h31.7v23.3h-31.7zM157.9 198.7v23.3"/>
<path d="M116.3 214.8v21.6h33.3M65.4 238.4h33.3M65.4 237.4h33.3M65.4 236.4h33.3M116.3 238.4h33.3M116.3 237.4h33.3"/>
</g>
<!-- layer: puertas -->
<g fill="none" stroke="#000" stroke-width=".21">
<path d="M110 66.3v1.1h1v-.6h1v-.5M111 67.4h12.5v.7h-12.5zM123.6 68.1a11.4 11.4 0 0 1-12.5 11.1M96.9 86.6h10.3v.6h-10.3zM96.9 87.2a10.4 10.4 0 0 0 10.3 10.4M106.3 85.4v.5h.9v.7h1.1v-1.2M106.3 98.8v-.5h.9v-.7h1.1v1.2M110 80.4v-1.2h1v.7h1v.5M91.7 151.8h1.1v1h-.7v1h-.4M92.8 152.8a8.8 8.8 0 0 0 8.7 8.7M101.5 152.8h.7v8.7h-.7zM103.3 151.8h-1.1v1h.6v1h.5"/>
<path d="M121.6 153.8v1.1h1.1v-.6h.9v-.5M122.7 154.9h8.7v.7h-8.7zM131.4 155.6a8.8 8.8 0 0 1-8.7 8.6M96.9 176.9h10.3v.7h-10.3zM96.9 177.5a10.4 10.4 0 0 0 10.3 10.4M106.3 175.7v.5h.9v.7h1.1v-1.2M121.6 175.7v1.2h1.1v-.7h.9v-.5M121.6 165.4v-1.1h1.1v.6h.9v.5M122.7 176.9h10.4v.7h-10.4zM133.1 177.5a10.4 10.4 0 0 1-10.4 10.4M106.3 189.1v-.5h.9v-.7h1.1v1.2M121.6 189.1v-1.2h1.1v.7h.9v.5"/>
</g>
<g fill="none" stroke="#000" stroke-width=".2">
<path d="M110 67.4v1.5M110 69.6v1.4M110 71.6v1.4M110 73.7v1.4M110 75.7v1.4M110 77.8v1.4M112 66.8v.6M112 68.1v1.5M112 70.2v1.4M112 72.3v1.4M112 74.3v1.4M112 76.4v1.4"/>
<path d="M112 78.5v1.4M106.3 85.9v.7M106.3 87.2v1.1M106.3 89v1.3M106.3 91v1.4M106.3 93.1v1.4M106.3 95.2v1.3M106.3 97.2v1.1M108.3 86.6v1M108.3 88.3v1.4M108.3 90.4v1.3M108.3 92.4v1.4"/>
<path d="M108.3 94.5v1.4M108.3 96.6v1M92.1 153.8h1.2M92.8 151.8h1.2M94.1 153.8h1.3M94.7 151.8h1.4M96.1 153.8h1.4M96.8 151.8h1.4M98.2 153.8h1.4M98.8 151.8h1.4M100.2 153.8h1.3M100.9 151.8h1.3"/>
<path d="M102.2 153.8h.6M121.6 154.9v1.2M121.6 156.8v1.4M121.6 158.9v1.4M123.6 154.3v.6M123.6 155.6v1.2M123.6 157.5v1.4M123.6 159.6v1.4M106.3 176.2v.7M106.3 177.6v1M106.3 179.3v1.4M108.3 176.9v1"/>
<path d="M108.3 178.6v1.4M121.6 161v1.3M121.6 163v1.3M121.6 176.9v1M121.6 178.6v1.4M123.6 161.6v1.4M123.6 163.7v1.2M123.6 176.2v.7M123.6 177.6v1M123.6 179.3v1.4M106.3 181.4v1.3M106.3 183.4v1.4"/>
<path d="M106.3 185.5v1.4M106.3 187.5v1.1M108.3 180.7v1.4M108.3 182.8v1.3M108.3 184.8v1.4M108.3 186.9v1M121.6 180.7v1.4M121.6 182.8v1.3M121.6 184.8v1.4M121.6 186.9v1M123.6 181.4v1.3M123.6 183.4v1.4"/>
<path d="M123.6 185.5v1.4M123.6 187.5v1.1"/>
</g>
<!-- layer: MUEBLES -->
<path d="M121.1 44.3v10.1" fill="none" stroke="#fff" stroke-width=".2"/>
<path d="M113.6 44.3l7.5 10.1h-7.5zM113.6 44.3l7.5 10.1v-10.1z" fill="#fff" stroke="#fff" stroke-width=".2"/>
<g fill="none" stroke="#000" stroke-width=".21">
<path d="M132.2 32.6v6.2a.61 .61 0 0 0 .6 .7M132.5 32.6v6.2l.3 .4M132.8 32.3h8.8M132.8 32h8.8M132.8 32.2l-.3 .3M132.8 31.9a.61 .61 0 0 0-.6 .6M133.6 33.5h7.2M133.7 33.4a.91 .91 0 0 0-.9 1v3.6a.91 .91 0 0 0 .9 .9M135.9 32.6v.5M135.9 33l.1 .1M136 33.1h1.1M136.9 32.7l-.9-.1-.1 .5"/>
<path d="M136.9 33l-.9 .1M137 33.1v1.7l.2 .2 .2-.2M137.1 33.1l-.1-.3 .2-.2 .3 .2-.1 .3M137.1 32.9l.1 .1M137.1 34.8l.1 .1 .1-.1M137.1 33l.1 .3M137.2 33.1l-.3-.3 .3-.2 .3 .2-.2 .3M137.2 32.7h.1M137.2 33v.3M137.3 33.2l.1 1.6M137.3 33.1h1.1M137.4 32.9l-.1 .1"/>
<path d="M137.4 33.1l-.1 .1M137.4 32.7l1.1-.1v.5M137.5 33l.9 .1M138.5 32.6v.5M138.5 33v.1M140.8 33.4a.91 .91 0 0 1 .9 1M141.6 32.2l.3 .3M141.6 31.9a.61 .61 0 0 1 .6 .6M141.7 34.4v3.6M141.7 38a.91 .91 0 0 1-.9 .9h-7.2M141.9 32.6v6.2l-.1 .3-9 .1M142.2 32.6v6.2a.61 .61 0 0 1-.6 .7h-8.8"/>
<path d="M113.6 44.3h7.5v10.1h-7.5zM113.9 51.9h.5M113.9 46.7h.5M115.4 45.2v.5M115.4 47.8v.5M115.4 50.4v.5M115.4 53v.5M116.5 51.9h.5M116.5 46.7h.5M117.6 51.9h.6M117.6 46.7h.6M119.2 45.2v.5"/>
<path d="M119.2 47.8v.5M119.2 50.4v.5M119.2 53v.5M120.2 51.9h.5M120.2 46.7h.5M124.1 99.4h8.1M124.1 92.4h8.1M124.4 92.1v7.6M124.9 92.1v7.6M126 92.5l.2 .3v.9l.4 .4 .1 .9 .6 .7 .1 1.2 .8 .6 .3 .4v.5l.7 .5 .2 .4M126.3 92.8h.2h-.2l.1 .1M126.6 93.4l.1 .1"/>
<path d="M126.7 93l.1 .1M126.8 92.7v.2M126.8 94.5v.2M127.1 92.5v.7l.3 .5-.1 1.4 .3 1M127.1 94.2v.1M127.1 94.9l.1 .4M129.5 95.4l.4 .4v.6l.6 .4-.1 1.1 .2 .2 .2 .7 .6 .6M131.9 92.1v7.6M132.4 88.5h14.5v14.5h-14.5zM136 81h7.6M136 80.6h7.6M136 88h7.6"/>
<path d="M136.3 80.3v8M136.4 83.2l.7 .1 .4 .2 1.5-.1 1 .4M136.4 82.1l.3 .2 .9 .1 .3 .3 1 .1 .5 .6 .4 .2h.9l.7 .8 .3 .3h.5l.5 .6 .4 .3M136.6 83h.1M136.7 82.5v.1v-.1l.1 .1M136.9 82.8l.1 .1M137.2 82.7l.1 .1M138.1 83.2h.1M138.3 83h.2M138.8 83.3h.4M139.3 85.7l.3 .4h.6l.4 .5 1.1-.1 .3 .3 .7 .2 .5 .5M143.3 80.3v8"/>
<path d="M147.1 92.2h8.1M147.1 99.1h8.1M147.4 91.9v7.5M147.9 92.2l.6 .6 .1 .6 .3 .3-.1 1.1 .6 .4v.6l.3 .3M149.9 92.3v.3l.8 .6v.5l1.1 1v.9l.2 .4 .6 .6 .1 .9 .3 .3 .1 1 .2 .2M151.6 95.4l.4 1-.1 1.5 .2 .4 .1 .8M152.1 96.2v.4M152.2 97.2v.1M152.4 96.9v.2M152.4 98.7v.1M152.5 98.4l.1 .1M152.6 98.1l.1 .1"/>
<path d="M152.9 98.6l.1 .1-.2 .1h.2M154.4 91.9v7.5M154.9 91.9v7.5M135.7 110.5h7.6M135.7 111h7.6M135.7 103.5h7.6M136 103.3v8M136.1 104.1l.5 .5 .7 .2 .2 .2 1.1-.1 .5 .6h.6l.3 .4M136.1 106l.3 .1 .6 .7h.5l1.1 1.2 1.1 .1 .7 .6 .9 .1 .4 .4 .9 .1 .3 .1M139.3 107.8l1 .3 1.4-.1 .5 .3h.7M140.1 108.2l.4 .1M140.8 108.6h.1"/>
<path d="M141.1 108.3h.1M141.9 108.7l.1 .1M142.3 108.6l.1 .2M142.5 109l.1 .1v-.2v.2M142.5 108.6h.2M143 103.3v8M151.8 118.6h-1.5v10.9h10.1h-10.1v19.9M151.8 118.2h8.3v2.2h-8.3zM160.1 118.6h1.1v.5M134.2 139.3h-4.8v1.5M134.8 139.1v.6l-.6 .3M135.8 133.3l.8-.2a3.2 3.2 0 0 1 1.1 3l.4 .4 .2 2.5 1-.7 1-1.5 .6-.1 .4 .9-.9 1.4 .1 .1-.3 1-.7 .1-1.1-.2 .4 2.9 1.6 1.2 .2 .6-.3 2.3-1.3 1.4-1.5 .5v1l-.8 .8-1.1 .3-.9-.7-.6-1h-2.2l-1-.9-.6-2.8 .4-3.1 .4-.8 .2-1.5 2.6-1.1 .3-.3h1.5l.1-2.7 .4-.3v-.7l-.5-1.5z"/>
<path d="M136.2 138.9l.2 .6-1.1 1.1-1.4-.7-.5 .5 1.2 .8-1.5 2.9h1l-1 .6 .2 2.6M136.5 138.8l1.9 .3v1.4l-3.7 1.1M136.9 135.8l1.6 .4M139.1 139.1l-.7 .2M139.2 140l-.8 .2M140.1 138.2v1.9M141.3 139.3h9.8v10.1M151.1 139.3h10.9M128.8 140.8h2.2v8.3h-2.2zM129.4 149.1v1.1h.6M133.4 140.4l-.5-.2-.9 1.5M135 149.4h-5v1.9h32.3v-32.2h-1.9v30.3h-22.1"/>
<path d="M135.1 140.5l-.4 .7M135.4 147.7l1.5-1.1 .6-.2 .8 .6 .2 1-.2 .8-.9-.8-.4 .2 .1 .2-.2 .2-.4-.1-.1-.6-.3-.2-.6 .4-.5 1.2-.1-.7zM136 142.8l-.9 3.3-1.4 1.9 1.4 .2M136.1 142.2l.5 3.2 .7 .9M136.1 141.2l-.2 4.9-.4 1.5M136.4 141.2l.8 1.2 .8-.8 1.6 1.3M137.6 140.8l.5 .7-1 .7 2.1 2.5-.1 .9-.8 1 .2 .2-.1 .6M140.3 140.2v3.2M140.3 147.9v1.5"/>
<circle cx="137.2" cy="32.7" r=".15"/>
<circle cx="115.5" cy="51.9" r="1.29"/>
<circle cx="115.5" cy="46.7" r="1.29"/>
<circle cx="115.5" cy="51.9" r="1.04"/>
<circle cx="115.5" cy="46.7" r="1.04"/>
<circle cx="115.5" cy="51.9" r=".78"/>
<circle cx="115.5" cy="46.7" r=".78"/>
<circle cx="119.2" cy="51.9" r="1.29"/>
<circle cx="119.2" cy="46.7" r="1.29"/>
<circle cx="119.2" cy="46.7" r="1.04"/>
<circle cx="119.2" cy="51.9" r="1.04"/>
<circle cx="119.2" cy="51.9" r=".78"/>
<circle cx="119.2" cy="46.7" r=".78"/>
</g>
<!-- layer: 01 -->
<path d="M76.3 47.6l18.7 18.7M95 47.6l-18.7 18.7M57.8 156.8l7.4 16.9M65.2 153.8l-7.4 19.9" fill="none" stroke="#000" stroke-width=".2"/>
<text font-size="7.5" x="62" y="261.3">PLANTA 2do PISO opc 3</text>
<text font-size="3.8" x="61.6" y="267.2">ESCALA 1 - 50</text>
<g font-size="3.6">
<text x="57" y="15.7">A</text>
<text x="104.4" y="15.7">B</text>
<text x="151.8" y="15.8">C</text>
<text x="40.9" y="32.1">4</text>
<text x="40.8" y="84.1">3</text>
<text x="40.9" y="155.4">2</text>
<text x="40.9" y="227.1">1</text>
</g>
<g font-size="3.1">
<text x="136.7" y="61.2">COCINA</text>
<text x="73" y="118.9">ALCOBA 3</text>
<text x="127.1" y="121.3">SALA-COMEDOR</text>
<text x="73" y="197">ALCOBA 2</text>
<text x="135.3" y="197">ALCOBA 1</text>
</g>
<g font-size="2.1">
<text x="80" y="21.1">2.85</text>
<text x="127.5" y="21.1">2.85</text>
<text x="158" y="21.1">.75</text>
<text x="56.8" y="25.8">.30</text>
<text x="80" y="25.8">2.55</text>
<text x="104.3" y="25.8">.30</text>
<text x="127.5" y="25.8">2.55</text>
<text x="151.8" y="25.8">.30</text>
<text x="159.3" y="25.8">.60</text>
<text x="53.2" y="32.4" transform="rotate(-90 53.2 32.4)">.30</text>
<text x="80.2" y="33.4" transform="rotate(-90 80.2 33.4)">.18.12</text>
<text x="168.9" y="37.6" transform="rotate(-90 168.9 37.6)">.92</text>
<text x="80.2" y="42" transform="rotate(-90 80.2 42)">.85</text>
<text x="55.3" y="50.4">.12</text>
<text x="57.8" y="50.4">.18</text>
<text x="67.1" y="50.4">.93</text>
<text x="83.5" y="50.4">1.12</text>
<text x="101" y="50.4">.90</text>
<text x="109.5" y="50.4">.12</text>
<text x="136" y="50.4">3.11</text>
<text x="163.3" y="50.4">.12</text>
<text x="48.7" y="59" transform="rotate(-90 48.7 59)">3.12</text>
<text x="53.2" y="58.9" transform="rotate(-90 53.2 58.9)">2.82</text>
<text x="80.2" y="59" transform="rotate(-90 80.2 59)">1.12</text>
<text x="143.6" y="57.4" transform="rotate(-90 143.6 57.4)">3.00</text>
<text x="168.9" y="64.1" transform="rotate(-90 168.9 64.1)">2.20</text>
<text x="80.2" y="74.8" transform="rotate(-90 80.2 74.8)">.85</text>
<text x="80.2" y="82.9" transform="rotate(-90 80.2 82.9)">.12</text>
<text x="53.2" y="84.4" transform="rotate(-90 53.2 84.4)">.30</text>
<text x="80.2" y="88.5" transform="rotate(-90 80.2 88.5)">.55</text>
<text x="168.9" y="93.3" transform="rotate(-90 168.9 93.3)">1.30</text>
<text x="143.6" y="118.1" transform="rotate(-90 143.6 118.1)">4.28</text>
<text x="48.7" y="120.6" transform="rotate(-90 48.7 120.6)">4.28</text>
<text x="53.2" y="120.6" transform="rotate(-90 53.2 120.6)">3.98</text>
<text x="168.9" y="122.4" transform="rotate(-90 168.9 122.4)">2.20</text>
<text x="55.3" y="131.8">.12</text>
<text x="80.2" y="126.9" transform="rotate(-90 80.2 126.9)">3.61</text>
<text x="80.2" y="131.8">2.91</text>
<text x="105.8" y="131.8">.12</text>
<text x="134" y="131.8">3.33</text>
<text x="163.3" y="131.8">.12</text>
<text x="173.5" y="136.1" transform="rotate(-90 173.5 136.1)">12.60</text>
<text x="168.9" y="147.7" transform="rotate(-90 168.9 147.7)">.90</text>
<text x="53.2" y="155.7" transform="rotate(-90 53.2 155.7)">.30</text>
<text x="80.2" y="154.2" transform="rotate(-90 80.2 154.2)">.12</text>
<text x="143.6" y="154.2" transform="rotate(-90 143.6 154.2)">.12</text>
<text x="168.9" y="161" transform="rotate(-90 168.9 161)">.70</text>
<text x="80.2" y="165.9" transform="rotate(-90 80.2 165.9)">1.20</text>
<text x="143.6" y="165.9" transform="rotate(-90 143.6 165.9)">1.20</text>
<text x="168.9" y="172" transform="rotate(-90 168.9 172)">.63</text>
<text x="80.2" y="176.2" transform="rotate(-90 80.2 176.2)">.12</text>
<text x="143.6" y="176.2" transform="rotate(-90 143.6 176.2)">.12</text>
<text x="168.9" y="187.8" transform="rotate(-90 168.9 187.8)">1.20</text>
<text x="48.7" y="192.1" transform="rotate(-90 48.7 192.1)">4.30</text>
<text x="53.2" y="192.1" transform="rotate(-90 53.2 192.1)">4.00</text>
<text x="55.3" y="206.2">.12</text>
<text x="80.2" y="208.1" transform="rotate(-90 80.2 208.1)">3.64</text>
<text x="81.1" y="206.2">2.84</text>
<text x="108.2" y="206.2">.55</text>
<text x="113.8" y="206.2">.12</text>
<text x="136.4" y="206.2">2.85</text>
<text x="143.6" y="208.1" transform="rotate(-90 143.6 208.1)">3.64</text>
<text x="163.3" y="206.2">.12</text>
<text x="168.9" y="219.1" transform="rotate(-90 168.9 219.1)">2.56</text>
<text x="53.2" y="227.4" transform="rotate(-90 53.2 227.4)">.30</text>
<text x="48.7" y="233.7" transform="rotate(-90 48.7 233.7)">.75</text>
<text x="53.2" y="234.9" transform="rotate(-90 53.2 234.9)">.60</text>
<text x="80.2" y="238.9" transform="rotate(-90 80.2 238.9)">.12</text>
<text x="143.6" y="238.9" transform="rotate(-90 143.6 238.9)">.12</text>
<text x="59.1" y="241.5">.58</text>
<text x="80" y="241.5">2.00</text>
<text x="105.4" y="241.5">1.05</text>
<text x="108.8" y="245.1">6.60</text>
<text x="130.9" y="241.5">2.00</text>
<text x="156.2" y="241.5">.98</text>
</g>
</svg>
